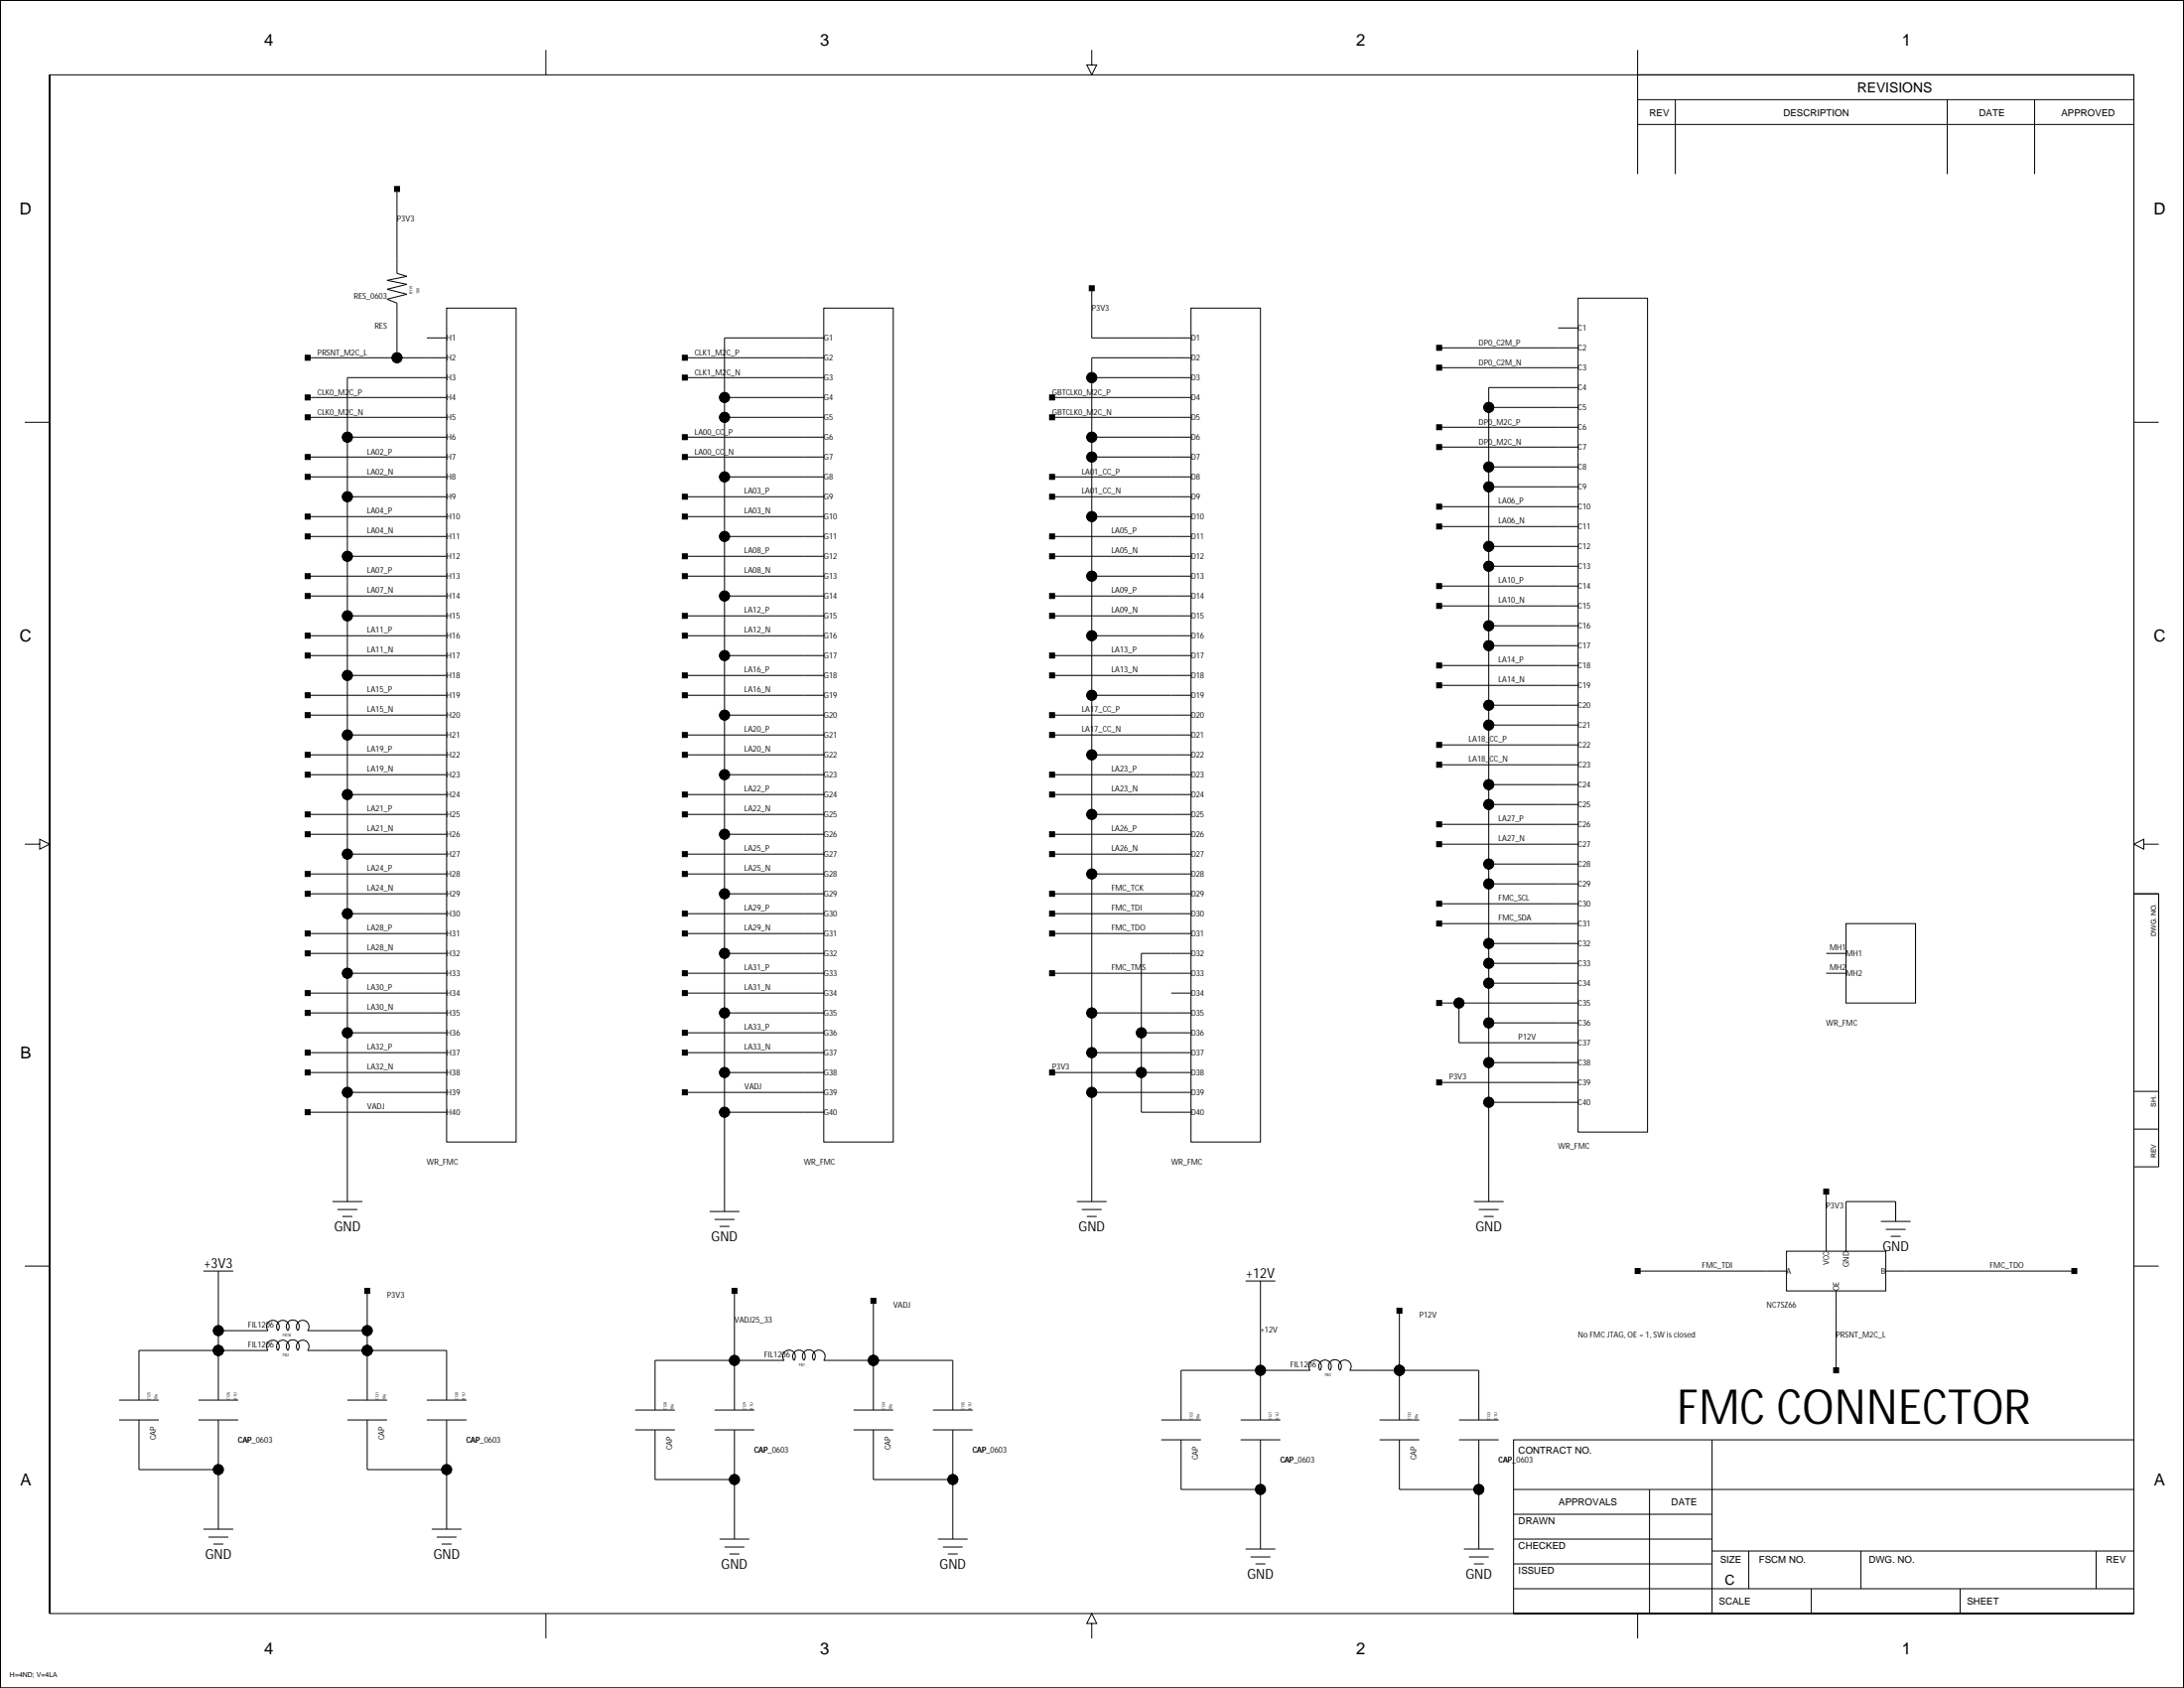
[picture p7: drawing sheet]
<svg xmlns="http://www.w3.org/2000/svg" width="559mm" height="432mm" viewBox="0 0 559 432" stroke-linecap="round" stroke-linejoin="round" font-family="sans-serif">
<g fill="none" stroke="#000" stroke-width=".25">
<path d="M0 .1h558.7v431.7h-558.7zM0 .1v431.7v-431.7h558.7v431.7h-558.7M12.7 19.1v393.7v-393.7h533.3v393.7h-533.3M139.7 12.8v6.3M279.3 12.8v3.8h-1.2l1.2 2.5 1.3-2.5h-1.3M419 19.1h127v25.4M419 12.8v31.7M419 31.8h127M419 25.5h127M428.7 25.5v19M498.2 25.5v19M520.6 25.5v19"/>
<path d="M101.6 48.3v21.6l2.5 .8-5.1 1 5.1 1-5.1 1.3 5.1 1.3-5.1 1.2 2.6 1.1v13.9M114.3 78.8h17.8v213.3h-17.8zM210.8 78.8h17.7v213.3h-17.7zM279.3 73.7v12.7h25.4M304.7 78.8h17.8v213.3h-17.8zM403.8 76.3h17.7v213.3h-17.7zM78.7 91.5h35.6M109.2 86.4h5.1M114.3 96.6h-25.4v210.8M175.2 91.5h35.6M175.2 96.6h35.6M210.8 86.4h-25.4v223.5"/>
<path d="M279.3 96.6h25.4M304.7 91.5h-25.4v215.9M368.2 89h35.6M368.2 94.1h35.6M398.7 83.9h5.1M403.8 99.1h-22.9v208.3M6.3 108h6.4M78.7 101.7h35.6M78.7 106.8h35.6M78.7 116.9h35.6M88.9 111.8h25.4M175.2 111.8h35.6"/>
<path d="M175.2 116.9h35.6M185.4 101.7h25.4M185.4 106.8h25.4M269.2 101.7h35.5M269.2 106.8h35.5M279.3 111.8h25.4M279.3 116.9h25.4M368.2 109.3h35.6M368.2 114.4h35.6M380.9 104.2h22.9M380.9 119.5h22.9M546 108h6.3"/>
<path d="M78.7 122h35.6M78.7 132.1h35.6M78.7 137.2h35.6M88.9 127.1h25.4M175.2 127.1h35.6M175.2 132.1h35.6M185.4 122h25.4M185.4 137.2h25.4M269.2 122h35.5M269.2 127.1h35.5M269.2 137.2h35.5M279.3 132.1h25.4"/>
<path d="M368.2 129.6h35.6M368.2 134.7h35.6M380.9 124.5h22.9M380.9 139.8h22.9M78.7 147.4h35.6M78.7 152.5h35.6M88.9 142.3h25.4M88.9 157.5h25.4M175.2 142.3h35.6M175.2 147.4h35.6M175.2 157.5h35.6M185.4 152.5h25.4"/>
<path d="M269.2 142.3h35.5M269.2 152.5h35.5M269.2 157.5h35.5M279.3 147.4h25.4M368.2 149.9h35.6M368.2 155h35.6M380.9 144.8h22.9M78.7 162.6h35.6M78.7 167.7h35.6M78.7 177.9h35.6M88.9 172.8h25.4M175.2 162.6h35.6"/>
<path d="M175.2 172.8h35.6M175.2 177.9h35.6M185.4 167.7h25.4M269.2 167.7h35.5M269.2 172.8h35.5M279.3 162.6h25.4M279.3 177.9h25.4M368.2 170.2h35.6M368.2 175.3h35.6M380.9 160.1h22.9M380.9 165.2h22.9M78.7 182.9h35.6"/>
<path d="M78.7 193.1h35.6M78.7 198.2h35.6M88.9 188h25.4M175.2 188h35.6M175.2 193.1h35.6M185.4 182.9h25.4M185.4 198.2h25.4M269.2 182.9h35.5M269.2 188h35.5M269.2 198.2h35.5M279.3 193.1h25.4M368.2 190.6h35.6"/>
<path d="M368.2 195.6h35.6M380.9 180.4h22.9M380.9 185.5h22.9M6.3 215.9h3.9v1.3l2.5-1.3-2.5-1.2v1.2M78.7 208.3h35.6M78.7 213.4h35.6M88.9 203.3h25.4M88.9 218.5h25.4M175.2 203.3h35.6M175.2 208.3h35.6M175.2 218.5h35.6M185.4 213.4h25.4"/>
<path d="M269.2 203.3h35.5M269.2 213.4h35.5M269.2 218.5h35.5M279.3 208.3h25.4M368.2 210.9h35.6M368.2 215.9h35.6M380.9 200.7h22.9M380.9 205.8h22.9M548.5 215.9v1.3l-2.5-1.3 2.5-1.2v1.2h3.8M78.7 228.6h35.6M78.7 223.6h35.6M78.7 238.8h35.6"/>
<path d="M88.9 233.7h25.4M175.2 223.6h35.6M175.2 233.7h35.6M175.2 238.8h35.6M185.4 228.6h25.4M269.2 228.6h35.5M269.2 233.7h35.5M269.2 238.8h35.5M279.3 223.6h25.4M368.2 231.2h35.6M368.2 236.3h35.6M380.9 221h22.9"/>
<path d="M380.9 226.1h22.9M472.3 236.3h17.8v20.3h-17.8zM546 228.6h6.3v69.9h-6.3zM546 228.6h6.3M78.7 243.9h35.6M78.7 254h35.6M78.7 259.1h35.6M88.9 249h25.4M175.2 249h35.6M175.2 254h35.6M185.4 243.9h25.4M185.4 259.1h25.4"/>
<path d="M269.2 249h35.5M279.3 259.1h25.4M299.7 254h5M304.7 243.9h-12.7v40.6h12.7M368.2 256.6h35.6M373.3 256.6v10.1h30.5M380.9 241.3h22.9M380.9 246.4h22.9M380.9 251.5h22.9M467.3 243.9h5M467.3 249h5M78.7 269.3h35.6"/>
<path d="M78.7 274.4h35.6M88.9 264.2h25.4M88.9 279.4h25.4M175.2 264.2h35.6M175.2 269.3h35.6M175.2 279.4h35.6M185.4 274.4h25.4M269.2 274.4h35.5M279.3 269.3h25.4M279.3 279.4h25.4M292 264.2h12.7M368.2 276.9h35.6"/>
<path d="M380.9 271.8h.1M380.9 261.7h22.9M380.9 271.8h22.9M546 279.2h6.3M78.7 284.5h35.6M185.4 284.5h25.4M380.9 282h.1M380.9 282h22.9M546 288.8h6.3M85.1 307.4h7.6M86.3 309.4h5.1M87.6 311.2h2.5"/>
<path d="M181.6 309.9h7.6M182.8 311.9h5.1M184.1 313.7h2.5M275.5 307.4h7.6M276.8 309.4h5.1M278.1 311.2h2.5M377.1 307.4h7.6M378.4 309.4h5.1M379.6 311.2h2.6M467.3 304.8v15.3M481.2 312.4h7.6M482.5 314.5h5.1"/>
<path d="M483.8 316.3h2.5M485 312.4v-5h-12.7v12.7M6.3 323.9h6.4M52.1 325.1h7.6M55.9 325.1v33.1M94 330.2v28M187.9 330.2v30.5M223.5 332.8v27.9M318.7 327.7h7.6M322.5 327.7v35.5M358.1 335.3v27.9M419 325.1h38.1"/>
<path d="M457.1 320.1h25.4v10.1h-25.4zM469.8 330.2v20.3M482.5 325.1h48.2M546 323.9h6.3M30.5 358.2h10.1M35.6 358.2v-12.7h33a1.63 1.63 0 0 1 .1-2.2 1.63 1.63 0 0 1 2.2 0 1.63 1.63 0 0 1 .2 2.2 1.63 1.63 0 0 1 .2-2.2 1.63 1.63 0 0 1 2.2 0 1.63 1.63 0 0 1 .1 2.2 1.66 1.66 0 0 1 .2-2.3 1.66 1.66 0 0 1 2.2 0 1.66 1.66 0 0 1 .2 2.3 1.63 1.63 0 0 1 .1-2.3 1.63 1.63 0 0 1 2.3 .1 1.63 1.63 0 0 1 .1 2.2h35.6v12.7M50.8 358.2h10.1M55.9 345.5h.1M55.9 340.4h12.7a1.63 1.63 0 0 1 .1-2.2 1.63 1.63 0 0 1 2.2 0 1.63 1.63 0 0 1 .2 2.2 1.63 1.63 0 0 1 .2-2.2 1.63 1.63 0 0 1 2.2 0 1.63 1.63 0 0 1 .1 2.2 1.66 1.66 0 0 1 .2-2.3 1.66 1.66 0 0 1 2.2 0 1.66 1.66 0 0 1 .2 2.3 1.63 1.63 0 0 1 .1-2.2 1.63 1.63 0 0 1 2.3 0 1.63 1.63 0 0 1 .1 2.2h15.3M88.9 358.2h10.1M94 345.5h.1M109.2 358.2h10.2"/>
<path d="M223.5 348h.1M358.1 350.5h.1M30.5 363.2h10.1M35.6 363.2v12.7h20.3M50.8 363.2h10.1M55.9 363.2v28M88.9 363.2h10.1M94 363.2v12.7h20.3M109.2 363.2h10.2M114.3 363.2v28M162.5 365.8h10.2M162.5 360.7h10.2"/>
<path d="M167.6 360.7v-12.7h33a1.63 1.63 0 0 1 .2-2.2 1.63 1.63 0 0 1 2.2 0 1.63 1.63 0 0 1 .2 2.2 1.63 1.63 0 0 1 .1-2.2 1.63 1.63 0 0 1 2.2 0 1.63 1.63 0 0 1 .2 2.2 1.66 1.66 0 0 1 .1-2.3 1.66 1.66 0 0 1 2.3 0 1.66 1.66 0 0 1 .1 2.3 1.63 1.63 0 0 1 .2-2.2 1.63 1.63 0 0 1 2.2 0 1.63 1.63 0 0 1 .2 2.2h33v12.7M167.6 365.8v12.7h20.3M182.8 365.8h10.2M182.8 360.7h10.2M187.9 365.8v27.9M218.4 365.8h10.1M218.4 360.7h10.1M223.5 365.8v12.7h20.3M238.7 365.8h10.2M238.7 360.7h10.2M243.8 365.8v27.9M297.1 363.2h10.2"/>
<path d="M297.1 368.3h10.2M302.2 363.2v-12.7h33a1.63 1.63 0 0 1 .2-2.2 1.63 1.63 0 0 1 2.2 0 1.63 1.63 0 0 1 .1 2.2 1.63 1.63 0 0 1 .2-2.2 1.63 1.63 0 0 1 2.2 0 1.63 1.63 0 0 1 .2 2.2 1.66 1.66 0 0 1 .1-2.2 1.66 1.66 0 0 1 2.3 0 1.66 1.66 0 0 1 .1 2.2 1.63 1.63 0 0 1 .2-2.2 1.63 1.63 0 0 1 2.2 0 1.63 1.63 0 0 1 .2 2.2h33v12.7M302.2 368.3v12.7h20.3M317.4 363.2h10.2M317.4 368.3h10.2M322.5 368.3v27.9M353 363.2h10.1M353 368.3h10.1M358.1 368.3v12.7h20.3M373.3 363.2h10.2M373.3 368.3h10.2M378.4 368.3v27.9"/>
<path d="M438.1 368.3v44.5M52.1 391.2h7.6M53.3 393.2h5.1M54.6 395h2.5M110.5 391.2h7.6M111.7 393.2h5.1M113 395h2.5M184.1 393.7h7.6M185.4 395.7h5.1M186.6 397.5h2.6M240 393.7h7.6M241.2 395.7h5.1"/>
<path d="M242.5 397.5h2.6M318.7 396.2h7.6M320 398.3h5M374.6 396.2h7.6M375.8 398.3h5.1M387.3 381h158.7M387.3 393.7h50.8M387.3 387.4h50.8M422.1 381v31.8M438.1 396.8h107.9M447.4 396.8v9.6M476.1 396.8v9.6"/>
<path d="M536.3 396.8v9.6M139.7 412.8v6.3M279.3 415.3h-1.2l1.2-2.5 1.3 2.5h-1.3v3.8M321.2 400.1h2.6M377.1 400.1h2.5M387.3 412.8h158.7h-158.7v-44.5h158.7v44.5M387.3 406.4h158.7M387.3 400.1h50.8M419 412.8v6.3M463.4 406.4v6.4M501.5 406.4v6.4"/>
<circle cx="101.6" cy="91.5" r="1.27"/>
<circle cx="279.3" cy="96.6" r="1.27"/>
<circle cx="88.9" cy="111.8" r="1.27"/>
<circle cx="185.4" cy="101.7" r="1.27"/>
<circle cx="185.4" cy="106.8" r="1.27"/>
<circle cx="279.3" cy="116.9" r="1.27"/>
<circle cx="279.3" cy="111.8" r="1.27"/>
<circle cx="380.9" cy="104.2" r="1.27"/>
<circle cx="380.9" cy="119.5" r="1.27"/>
<circle cx="88.9" cy="127.1" r="1.27"/>
<circle cx="185.4" cy="137.2" r="1.27"/>
<circle cx="185.4" cy="122" r="1.27"/>
<circle cx="279.3" cy="132.1" r="1.27"/>
<circle cx="380.9" cy="139.8" r="1.27"/>
<circle cx="380.9" cy="124.5" r="1.27"/>
<circle cx="88.9" cy="142.3" r="1.27"/>
<circle cx="88.9" cy="157.5" r="1.27"/>
<circle cx="185.4" cy="152.5" r="1.27"/>
<circle cx="279.3" cy="147.4" r="1.27"/>
<circle cx="380.9" cy="144.8" r="1.27"/>
<circle cx="88.9" cy="172.8" r="1.27"/>
<circle cx="185.4" cy="167.7" r="1.27"/>
<circle cx="279.3" cy="162.6" r="1.27"/>
<circle cx="279.3" cy="177.9" r="1.27"/>
<circle cx="380.9" cy="160.1" r="1.27"/>
<circle cx="380.9" cy="165.2" r="1.27"/>
<circle cx="88.9" cy="188" r="1.27"/>
<circle cx="185.4" cy="198.2" r="1.27"/>
<circle cx="185.4" cy="182.9" r="1.27"/>
<circle cx="279.3" cy="193.1" r="1.27"/>
<circle cx="380.9" cy="185.5" r="1.27"/>
<circle cx="380.9" cy="180.4" r="1.27"/>
<circle cx="88.9" cy="203.3" r="1.27"/>
<circle cx="88.9" cy="218.5" r="1.27"/>
<circle cx="185.4" cy="213.4" r="1.27"/>
<circle cx="279.3" cy="208.3" r="1.27"/>
<circle cx="380.9" cy="205.8" r="1.27"/>
<circle cx="380.9" cy="200.7" r="1.27"/>
<circle cx="88.9" cy="233.7" r="1.27"/>
<circle cx="185.4" cy="228.6" r="1.27"/>
<circle cx="279.3" cy="223.6" r="1.27"/>
<circle cx="380.9" cy="221" r="1.27"/>
<circle cx="380.9" cy="226.1" r="1.27"/>
<circle cx="88.9" cy="249" r="1.27"/>
<circle cx="185.4" cy="259.1" r="1.27"/>
<circle cx="185.4" cy="243.9" r="1.27"/>
<circle cx="279.3" cy="259.1" r="1.27"/>
<circle cx="373.3" cy="256.6" r="1.27"/>
<circle cx="380.9" cy="251.5" r="1.27"/>
<circle cx="380.9" cy="241.3" r="1.27"/>
<circle cx="380.9" cy="246.4" r="1.27"/>
<circle cx="88.9" cy="279.4" r="1.27"/>
<circle cx="88.9" cy="264.2" r="1.27"/>
<circle cx="185.4" cy="274.4" r="1.27"/>
<circle cx="279.3" cy="279.4" r="1.27"/>
<circle cx="279.3" cy="269.3" r="1.27"/>
<circle cx="292" cy="274.4" r="1.27"/>
<circle cx="292" cy="264.2" r="1.27"/>
<circle cx="380.9" cy="261.7" r="1.27"/>
<circle cx="380.9" cy="271.8" r="1.27"/>
<circle cx="185.4" cy="284.5" r="1.27"/>
<circle cx="380.9" cy="282" r="1.27"/>
<circle cx="55.9" cy="345.5" r="1.27"/>
<circle cx="55.9" cy="340.4" r="1.27"/>
<circle cx="94" cy="345.5" r="1.27"/>
<circle cx="94" cy="340.4" r="1.27"/>
<circle cx="187.9" cy="348" r="1.27"/>
<circle cx="223.5" cy="348" r="1.27"/>
<circle cx="322.5" cy="350.5" r="1.27"/>
<circle cx="358.1" cy="350.5" r="1.27"/>
<circle cx="55.9" cy="375.9" r="1.27"/>
<circle cx="114.3" cy="375.9" r="1.27"/>
<circle cx="187.9" cy="378.5" r="1.27"/>
<circle cx="243.8" cy="378.5" r="1.27"/>
<circle cx="322.5" cy="381" r="1.27"/>
<circle cx="378.4" cy="381" r="1.27"/>
</g>
<g fill="#000" stroke="#000" stroke-width=".25">
<path d="M100.9 47.7h1.3v1.3h-1.3z" fill-rule="evenodd"/>
<path d="M278.7 73.1h1.3v1.3h-1.3z" fill-rule="evenodd"/>
<path d="M78.1 90.9h1.3v1.3h-1.3z" fill-rule="evenodd"/>
<path d="M174.6 96h1.3v1.2h-1.3z" fill-rule="evenodd"/>
<path d="M174.6 90.9h1.3v1.3h-1.3z" fill-rule="evenodd"/>
<path d="M367.6 93.4h1.3v1.3h-1.3z" fill-rule="evenodd"/>
<path d="M367.6 88.3h1.3v1.3h-1.3z" fill-rule="evenodd"/>
<path d="M78.1 116.3h1.3v1.2h-1.3z" fill-rule="evenodd"/>
<path d="M78.1 106.1h1.3v1.3h-1.3z" fill-rule="evenodd"/>
<path d="M78.1 101h1.3v1.3h-1.3z" fill-rule="evenodd"/>
<path d="M174.6 116.3h1.3v1.2h-1.3z" fill-rule="evenodd"/>
<path d="M174.6 111.2h1.3v1.3h-1.3z" fill-rule="evenodd"/>
<path d="M268.5 106.1h1.3v1.3h-1.3z" fill-rule="evenodd"/>
<path d="M268.5 101h1.3v1.3h-1.3z" fill-rule="evenodd"/>
<path d="M367.6 113.7h1.3v1.3h-1.3z" fill-rule="evenodd"/>
<path d="M367.6 108.7h1.3v1.2h-1.3z" fill-rule="evenodd"/>
<path d="M78.1 121.4h1.3v1.2h-1.3z" fill-rule="evenodd"/>
<path d="M78.1 136.6h1.3v1.3h-1.3z" fill-rule="evenodd"/>
<path d="M78.1 131.5h1.3v1.3h-1.3z" fill-rule="evenodd"/>
<path d="M174.6 131.5h1.3v1.3h-1.3z" fill-rule="evenodd"/>
<path d="M174.6 126.4h1.3v1.3h-1.3z" fill-rule="evenodd"/>
<path d="M268.5 136.6h1.3v1.3h-1.3z" fill-rule="evenodd"/>
<path d="M268.5 126.4h1.3v1.3h-1.3z" fill-rule="evenodd"/>
<path d="M268.5 121.4h1.3v1.2h-1.3z" fill-rule="evenodd"/>
<path d="M367.6 134.1h1.3v1.2h-1.3z" fill-rule="evenodd"/>
<path d="M367.6 129h1.3v1.2h-1.3z" fill-rule="evenodd"/>
<path d="M78.1 151.8h1.3v1.3h-1.3z" fill-rule="evenodd"/>
<path d="M78.1 146.7h1.3v1.3h-1.3z" fill-rule="evenodd"/>
<path d="M174.6 156.9h1.3v1.3h-1.3z" fill-rule="evenodd"/>
<path d="M174.6 146.7h1.3v1.3h-1.3z" fill-rule="evenodd"/>
<path d="M174.6 141.7h1.3v1.2h-1.3z" fill-rule="evenodd"/>
<path d="M268.5 156.9h1.3v1.3h-1.3z" fill-rule="evenodd"/>
<path d="M268.5 151.8h1.3v1.3h-1.3z" fill-rule="evenodd"/>
<path d="M268.5 141.7h1.3v1.2h-1.3z" fill-rule="evenodd"/>
<path d="M367.6 154.4h1.3v1.2h-1.3z" fill-rule="evenodd"/>
<path d="M367.6 149.3h1.3v1.3h-1.3z" fill-rule="evenodd"/>
<path d="M78.1 177.2h1.3v1.3h-1.3z" fill-rule="evenodd"/>
<path d="M78.1 167.1h1.3v1.2h-1.3z" fill-rule="evenodd"/>
<path d="M78.1 162h1.3v1.3h-1.3z" fill-rule="evenodd"/>
<path d="M174.6 177.2h1.3v1.3h-1.3z" fill-rule="evenodd"/>
<path d="M174.6 172.1h1.3v1.3h-1.3z" fill-rule="evenodd"/>
<path d="M174.6 162h1.3v1.3h-1.3z" fill-rule="evenodd"/>
<path d="M268.5 172.1h1.3v1.3h-1.3z" fill-rule="evenodd"/>
<path d="M268.5 167.1h1.3v1.2h-1.3z" fill-rule="evenodd"/>
<path d="M367.6 174.7h1.3v1.3h-1.3z" fill-rule="evenodd"/>
<path d="M367.6 169.6h1.3v1.3h-1.3z" fill-rule="evenodd"/>
<path d="M78.1 182.3h1.3v1.3h-1.3z" fill-rule="evenodd"/>
<path d="M78.1 197.5h1.3v1.3h-1.3z" fill-rule="evenodd"/>
<path d="M78.1 192.5h1.3v1.2h-1.3z" fill-rule="evenodd"/>
<path d="M174.6 192.5h1.3v1.2h-1.3z" fill-rule="evenodd"/>
<path d="M174.6 187.4h1.3v1.3h-1.3z" fill-rule="evenodd"/>
<path d="M268.5 197.5h1.3v1.3h-1.3z" fill-rule="evenodd"/>
<path d="M268.5 187.4h1.3v1.3h-1.3z" fill-rule="evenodd"/>
<path d="M268.5 182.3h1.3v1.3h-1.3z" fill-rule="evenodd"/>
<path d="M367.6 195h1.3v1.3h-1.3z" fill-rule="evenodd"/>
<path d="M367.6 189.9h1.3v1.3h-1.3z" fill-rule="evenodd"/>
<path d="M78.1 212.8h1.3v1.2h-1.3z" fill-rule="evenodd"/>
<path d="M78.1 207.7h1.3v1.3h-1.3z" fill-rule="evenodd"/>
<path d="M174.6 217.9h1.3v1.2h-1.3z" fill-rule="evenodd"/>
<path d="M174.6 207.7h1.3v1.3h-1.3z" fill-rule="evenodd"/>
<path d="M174.6 202.6h1.3v1.3h-1.3z" fill-rule="evenodd"/>
<path d="M268.5 217.9h1.3v1.2h-1.3z" fill-rule="evenodd"/>
<path d="M268.5 212.8h1.3v1.2h-1.3z" fill-rule="evenodd"/>
<path d="M268.5 202.6h1.3v1.3h-1.3z" fill-rule="evenodd"/>
<path d="M367.6 215.3h1.3v1.3h-1.3z" fill-rule="evenodd"/>
<path d="M367.6 210.2h1.3v1.3h-1.3z" fill-rule="evenodd"/>
<path d="M78.1 238.2h1.3v1.2h-1.3z" fill-rule="evenodd"/>
<path d="M78.1 228h1.3v1.3h-1.3z" fill-rule="evenodd"/>
<path d="M78.1 222.9h1.3v1.3h-1.3z" fill-rule="evenodd"/>
<path d="M174.6 238.2h1.3v1.2h-1.3z" fill-rule="evenodd"/>
<path d="M174.6 233.1h1.3v1.3h-1.3z" fill-rule="evenodd"/>
<path d="M174.6 222.9h1.3v1.3h-1.3z" fill-rule="evenodd"/>
<path d="M268.5 233.1h1.3v1.3h-1.3z" fill-rule="evenodd"/>
<path d="M268.5 238.2h1.3v1.2h-1.3z" fill-rule="evenodd"/>
<path d="M268.5 228h1.3v1.3h-1.3z" fill-rule="evenodd"/>
<path d="M367.6 235.6h1.3v1.3h-1.3z" fill-rule="evenodd"/>
<path d="M367.6 230.6h1.3v1.2h-1.3z" fill-rule="evenodd"/>
<path d="M78.1 258.5h1.3v1.3h-1.3z" fill-rule="evenodd"/>
<path d="M78.1 253.4h1.3v1.3h-1.3z" fill-rule="evenodd"/>
<path d="M78.1 243.2h1.3v1.3h-1.3z" fill-rule="evenodd"/>
<path d="M174.6 253.4h1.3v1.3h-1.3z" fill-rule="evenodd"/>
<path d="M174.6 248.3h1.3v1.3h-1.3z" fill-rule="evenodd"/>
<path d="M268.5 248.3h1.3v1.3h-1.3z" fill-rule="evenodd"/>
<path d="M367.6 255.9h1.3v1.3h-1.3z" fill-rule="evenodd"/>
<path d="M78.1 273.7h1.3v1.3h-1.3z" fill-rule="evenodd"/>
<path d="M78.1 268.6h1.3v1.3h-1.3z" fill-rule="evenodd"/>
<path d="M174.6 268.6h1.3v1.3h-1.3z" fill-rule="evenodd"/>
<path d="M174.6 263.6h1.3v1.2h-1.3z" fill-rule="evenodd"/>
<path d="M268.5 273.7h1.3v1.3h-1.3z" fill-rule="evenodd"/>
<path d="M367.6 276.3h1.3v1.2h-1.3z" fill-rule="evenodd"/>
<path d="M78.1 283.9h1.3v1.2h-1.3z" fill-rule="evenodd"/>
<path d="M174.6 278.8h1.3v1.3h-1.3z" fill-rule="evenodd"/>
<path d="M466.6 304.2h1.3v1.3h-1.3z" fill-rule="evenodd"/>
<path d="M93.3 329.6h1.3v1.3h-1.3z" fill-rule="evenodd"/>
<path d="M187.3 329.6h1.3v1.3h-1.3z" fill-rule="evenodd"/>
<path d="M222.8 332.1h1.3v1.3h-1.3z" fill-rule="evenodd"/>
<path d="M357.4 334.7h1.3v1.2h-1.3z" fill-rule="evenodd"/>
<path d="M418.4 324.5h1.2v1.3h-1.2z" fill-rule="evenodd"/>
<path d="M530.1 324.5h1.3v1.3h-1.3z" fill-rule="evenodd"/>
<path d="M469.2 349.9h1.2v1.3h-1.2z" fill-rule="evenodd"/>
<circle cx="101.6" cy="91.5" r="1.27"/>
<circle cx="279.3" cy="96.6" r="1.27"/>
<circle cx="88.9" cy="111.8" r="1.27"/>
<circle cx="185.4" cy="101.7" r="1.27"/>
<circle cx="185.4" cy="106.8" r="1.27"/>
<circle cx="279.3" cy="116.9" r="1.27"/>
<circle cx="279.3" cy="111.8" r="1.27"/>
<circle cx="380.9" cy="104.2" r="1.27"/>
<circle cx="380.9" cy="119.5" r="1.27"/>
<circle cx="88.9" cy="127.1" r="1.27"/>
<circle cx="185.4" cy="137.2" r="1.27"/>
<circle cx="185.4" cy="122" r="1.27"/>
<circle cx="279.3" cy="132.1" r="1.27"/>
<circle cx="380.9" cy="139.8" r="1.27"/>
<circle cx="380.9" cy="124.5" r="1.27"/>
<circle cx="88.9" cy="142.3" r="1.27"/>
<circle cx="88.9" cy="157.5" r="1.27"/>
<circle cx="185.4" cy="152.5" r="1.27"/>
<circle cx="279.3" cy="147.4" r="1.27"/>
<circle cx="380.9" cy="144.8" r="1.27"/>
<circle cx="88.9" cy="172.8" r="1.27"/>
<circle cx="185.4" cy="167.7" r="1.27"/>
<circle cx="279.3" cy="162.6" r="1.27"/>
<circle cx="279.3" cy="177.9" r="1.27"/>
<circle cx="380.9" cy="160.1" r="1.27"/>
<circle cx="380.9" cy="165.2" r="1.27"/>
<circle cx="88.9" cy="188" r="1.27"/>
<circle cx="185.4" cy="198.2" r="1.27"/>
<circle cx="185.4" cy="182.9" r="1.27"/>
<circle cx="279.3" cy="193.1" r="1.27"/>
<circle cx="380.9" cy="185.5" r="1.27"/>
<circle cx="380.9" cy="180.4" r="1.27"/>
<circle cx="88.9" cy="203.3" r="1.27"/>
<circle cx="88.9" cy="218.5" r="1.27"/>
<circle cx="185.4" cy="213.4" r="1.27"/>
<circle cx="279.3" cy="208.3" r="1.27"/>
<circle cx="380.9" cy="205.8" r="1.27"/>
<circle cx="380.9" cy="200.7" r="1.27"/>
<circle cx="88.9" cy="233.7" r="1.27"/>
<circle cx="185.4" cy="228.6" r="1.27"/>
<circle cx="279.3" cy="223.6" r="1.27"/>
<circle cx="380.9" cy="221" r="1.27"/>
<circle cx="380.9" cy="226.1" r="1.27"/>
<circle cx="88.9" cy="249" r="1.27"/>
<circle cx="185.4" cy="259.1" r="1.27"/>
<circle cx="185.4" cy="243.9" r="1.27"/>
<circle cx="279.3" cy="259.1" r="1.27"/>
<circle cx="373.3" cy="256.6" r="1.27"/>
<circle cx="380.9" cy="251.5" r="1.27"/>
<circle cx="380.9" cy="241.3" r="1.27"/>
<circle cx="380.9" cy="246.4" r="1.27"/>
<circle cx="88.9" cy="279.4" r="1.27"/>
<circle cx="88.9" cy="264.2" r="1.27"/>
<circle cx="185.4" cy="274.4" r="1.27"/>
<circle cx="279.3" cy="279.4" r="1.27"/>
<circle cx="279.3" cy="269.3" r="1.27"/>
<circle cx="292" cy="274.4" r="1.27"/>
<circle cx="292" cy="264.2" r="1.27"/>
<circle cx="380.9" cy="261.7" r="1.27"/>
<circle cx="380.9" cy="271.8" r="1.27"/>
<circle cx="185.4" cy="284.5" r="1.27"/>
<circle cx="380.9" cy="282" r="1.27"/>
<circle cx="55.9" cy="345.5" r="1.27"/>
<circle cx="55.9" cy="340.4" r="1.27"/>
<circle cx="94" cy="345.5" r="1.27"/>
<circle cx="94" cy="340.4" r="1.27"/>
<circle cx="187.9" cy="348" r="1.27"/>
<circle cx="223.5" cy="348" r="1.27"/>
<circle cx="322.5" cy="350.5" r="1.27"/>
<circle cx="358.1" cy="350.5" r="1.27"/>
<circle cx="55.9" cy="375.9" r="1.27"/>
<circle cx="114.3" cy="375.9" r="1.27"/>
<circle cx="187.9" cy="378.5" r="1.27"/>
<circle cx="243.8" cy="378.5" r="1.27"/>
<circle cx="322.5" cy="381" r="1.27"/>
<circle cx="378.4" cy="381" r="1.27"/>
</g>
<text font-size="12.3" x="429.2" y="364.2">FMC CONNECTOR</text>
<g font-size="4.2">
<text x="67.6" y="11.8">4</text>
<text x="209.8" y="11.8">3</text>
<text x="347" y="11.8">2</text>
<text x="486.6" y="11.8">1</text>
<text x="5.1" y="54.9">D</text>
<text x="551" y="54.9">D</text>
<text x="5.1" y="164.1">C</text>
<text x="551" y="164.1">C</text>
<text x="5.2" y="270.8">B</text>
<text x="5.2" y="380">A</text>
<text x="551.2" y="380">A</text>
<text x="67.6" y="423.2">4</text>
<text x="209.8" y="423.2">3</text>
<text x="347" y="423.2">2</text>
<text x="486.6" y="423.2">1</text>
</g>
<g font-size="3.5">
<text x="475.2" y="23.7">REVISIONS</text>
<text x="85.5" y="314.9">GND</text>
<text x="182" y="317.4">GND</text>
<text x="276" y="314.9">GND</text>
<text x="377.6" y="314.9">GND</text>
<text x="481.7" y="320">GND</text>
<text x="52.2" y="324.3">+3V3</text>
<text x="318.8" y="326.8">+12V</text>
<text x="52.5" y="398.7">GND</text>
<text x="110.9" y="398.7">GND</text>
<text x="184.6" y="401.2">GND</text>
<text x="240.4" y="401.2">GND</text>
<text x="319.1" y="403.8">GND</text>
<text x="375" y="403.8">GND</text>
<text x="441.4" y="405.4">C</text>
</g>
<g font-size="2.5">
<text x="422.1" y="29.7">REV</text>
<text x="456.3" y="29.7">DESCRIPTION</text>
<text x="506.4" y="29.7">DATE</text>
<text x="527.4" y="29.7">APPROVED</text>
<text x="388.5" y="371.7">CONTRACT NO.</text>
<text x="388.5" y="389.8">DRAWN</text>
<text x="398.8" y="384.9">APPROVALS</text>
<text x="427.6" y="384.9">DATE</text>
<text x="388.5" y="396.1">CHECKED</text>
<text x="440.1" y="399.7">SIZE</text>
<text x="450" y="399.7">FSCM NO.</text>
<text x="478.1" y="399.7">DWG. NO.</text>
<text x="538.9" y="399.7">REV</text>
<text x="388.5" y="402.5">ISSUED</text>
<text x="439.8" y="410.3">SCALE</text>
<text x="503.3" y="410.3">SHEET</text>
</g>
<g font-size="2.1">
<text x="101.6" y="56.5">P3V3</text>
<text x="90.5" y="76.6">RES_0603</text>
<text x="279.3" y="79.4">P3V3</text>
<text x="95.8" y="84.2">RES</text>
<text x="114.3" y="87.1">H1</text>
<text x="210.8" y="87.1">G1</text>
<text x="304.7" y="87.1">D1</text>
<text x="378.4" y="88.3">DP0_C2M_P</text>
<text x="403.8" y="84.6">C1</text>
<text x="403.8" y="89.7">C2</text>
<text x="81.3" y="90.8">PRSNT_M2C_L</text>
<text x="114.3" y="92.2">H2</text>
<text x="177.8" y="95.9">CLK1_M2C_N</text>
<text x="177.8" y="90.8">CLK1_M2C_P</text>
<text x="210.8" y="92.2">G2</text>
<text x="304.7" y="92.2">D2</text>
<text x="378.4" y="93.4">DP0_C2M_N</text>
<text x="403.8" y="94.8">C3</text>
<text x="81.3" y="101">CLK0_M2C_P</text>
<text x="114.3" y="97.3">H3</text>
<text x="210.8" y="97.3">G3</text>
<text x="269.2" y="101">GBTCLK0_M2C_P</text>
<text x="304.7" y="97.3">D3</text>
<text x="403.8" y="99.8">C4</text>
<text x="81.3" y="106">CLK0_M2C_N</text>
<text x="114.3" y="102.4">H4</text>
<text x="114.3" y="107.5">H5</text>
<text x="210.8" y="102.4">G4</text>
<text x="210.8" y="107.5">G5</text>
<text x="269.2" y="106">GBTCLK0_M2C_N</text>
<text x="304.7" y="102.4">D4</text>
<text x="304.7" y="107.5">D5</text>
<text x="403.8" y="104.9">C5</text>
<text x="114.3" y="112.5">H6</text>
<text x="177.8" y="111.1">LA00_CC_P</text>
<text x="210.8" y="112.5">G6</text>
<text x="304.7" y="112.5">D6</text>
<text x="378.4" y="113.7">DP0_M2C_N</text>
<text x="378.4" y="108.6">DP0_M2C_P</text>
<text x="403.8" y="110">C6</text>
<text x="94" y="116.2">LA02_P</text>
<text x="114.3" y="117.6">H7</text>
<text x="177.8" y="116.2">LA00_CC_N</text>
<text x="210.8" y="117.6">G7</text>
<text x="304.7" y="117.6">D7</text>
<text x="403.8" y="115.1">C7</text>
<text x="94" y="121.3">LA02_N</text>
<text x="114.3" y="122.7">H8</text>
<text x="210.8" y="122.7">G8</text>
<text x="276.8" y="121.3">LA01_CC_P</text>
<text x="304.7" y="122.7">D8</text>
<text x="403.8" y="120.2">C8</text>
<text x="403.8" y="125.2">C9</text>
<text x="94" y="131.4">LA04_P</text>
<text x="114.3" y="127.8">H9</text>
<text x="190.5" y="131.4">LA03_N</text>
<text x="190.5" y="126.4">LA03_P</text>
<text x="210.8" y="127.8">G9</text>
<text x="276.8" y="126.4">LA01_CC_N</text>
<text x="304.7" y="127.8">D9</text>
<text x="383.5" y="128.9">LA06_P</text>
<text x="403.8" y="130.3">C10</text>
<text x="94" y="136.5">LA04_N</text>
<text x="114.3" y="132.9">H10</text>
<text x="114.3" y="137.9">H11</text>
<text x="210.8" y="132.9">G10</text>
<text x="210.8" y="137.9">G11</text>
<text x="284.4" y="136.5">LA05_P</text>
<text x="304.7" y="132.9">D10</text>
<text x="304.7" y="137.9">D11</text>
<text x="383.5" y="134">LA06_N</text>
<text x="403.8" y="135.4">C11</text>
<text x="114.3" y="143">H12</text>
<text x="190.5" y="141.6">LA08_P</text>
<text x="210.8" y="143">G12</text>
<text x="284.4" y="141.6">LA05_N</text>
<text x="304.7" y="143">D12</text>
<text x="403.8" y="140.5">C12</text>
<text x="94" y="146.7">LA07_P</text>
<text x="114.3" y="148.1">H13</text>
<text x="190.5" y="146.7">LA08_N</text>
<text x="210.8" y="148.1">G13</text>
<text x="304.7" y="148.1">D13</text>
<text x="383.5" y="149.2">LA10_P</text>
<text x="403.8" y="145.6">C13</text>
<text x="94" y="151.8">LA07_N</text>
<text x="114.3" y="153.2">H14</text>
<text x="210.8" y="153.2">G14</text>
<text x="284.4" y="151.8">LA09_P</text>
<text x="304.7" y="153.2">D14</text>
<text x="383.5" y="154.3">LA10_N</text>
<text x="403.8" y="150.6">C14</text>
<text x="403.8" y="155.7">C15</text>
<text x="94" y="161.9">LA11_P</text>
<text x="114.3" y="158.2">H15</text>
<text x="190.5" y="161.9">LA12_N</text>
<text x="190.5" y="156.8">LA12_P</text>
<text x="210.8" y="158.2">G15</text>
<text x="284.4" y="156.8">LA09_N</text>
<text x="304.7" y="158.2">D15</text>
<text x="403.8" y="160.8">C16</text>
<text x="94" y="167">LA11_N</text>
<text x="114.3" y="163.3">H16</text>
<text x="210.8" y="163.3">G16</text>
<text x="284.4" y="167">LA13_P</text>
<text x="304.7" y="163.3">D16</text>
<text x="403.8" y="165.9">C17</text>
<text x="114.3" y="168.4">H17</text>
<text x="114.3" y="173.5">H18</text>
<text x="190.5" y="172.1">LA16_P</text>
<text x="210.8" y="168.4">G17</text>
<text x="210.8" y="173.5">G18</text>
<text x="284.4" y="172.1">LA13_N</text>
<text x="304.7" y="168.4">D17</text>
<text x="304.7" y="173.5">D18</text>
<text x="383.5" y="169.5">LA14_P</text>
<text x="403.8" y="170.9">C18</text>
<text x="94" y="177.2">LA15_P</text>
<text x="114.3" y="178.6">H19</text>
<text x="190.5" y="177.2">LA16_N</text>
<text x="210.8" y="178.6">G19</text>
<text x="304.7" y="178.6">D19</text>
<text x="383.5" y="174.6">LA14_N</text>
<text x="403.8" y="176">C19</text>
<text x="94" y="182.2">LA15_N</text>
<text x="114.3" y="183.6">H20</text>
<text x="210.8" y="183.6">G20</text>
<text x="276.8" y="182.2">LA17_CC_P</text>
<text x="304.7" y="183.6">D20</text>
<text x="403.8" y="181.1">C20</text>
<text x="114.3" y="188.7">H21</text>
<text x="190.5" y="187.3">LA20_P</text>
<text x="210.8" y="188.7">G21</text>
<text x="276.8" y="187.3">LA17_CC_N</text>
<text x="304.7" y="188.7">D21</text>
<text x="375.8" y="189.9">LA18_CC_P</text>
<text x="403.8" y="186.2">C21</text>
<text x="403.8" y="191.3">C22</text>
<text x="94" y="197.5">LA19_N</text>
<text x="94" y="192.4">LA19_P</text>
<text x="114.3" y="193.8">H22</text>
<text x="190.5" y="192.4">LA20_N</text>
<text x="210.8" y="193.8">G22</text>
<text x="284.4" y="197.5">LA23_P</text>
<text x="304.7" y="193.8">D22</text>
<text x="375.8" y="194.9">LA18_CC_N</text>
<text x="403.8" y="196.3">C23</text>
<text x="114.3" y="198.9">H23</text>
<text x="114.3" y="204">H24</text>
<text x="190.5" y="202.5">LA22_P</text>
<text x="210.8" y="198.9">G23</text>
<text x="210.8" y="204">G24</text>
<text x="284.4" y="202.5">LA23_N</text>
<text x="304.7" y="198.9">D23</text>
<text x="304.7" y="204">D24</text>
<text x="403.8" y="201.4">C24</text>
<text x="94" y="207.6">LA21_P</text>
<text x="114.3" y="209">H25</text>
<text x="190.5" y="207.6">LA22_N</text>
<text x="210.8" y="209">G25</text>
<text x="304.7" y="209">D25</text>
<text x="403.8" y="206.5">C25</text>
<text x="94" y="212.7">LA21_N</text>
<text x="114.3" y="214.1">H26</text>
<text x="210.8" y="214.1">G26</text>
<text x="284.4" y="212.7">LA26_P</text>
<text x="304.7" y="214.1">D26</text>
<text x="383.5" y="215.2">LA27_N</text>
<text x="383.5" y="210.2">LA27_P</text>
<text x="403.8" y="211.6">C26</text>
<text x="114.3" y="219.2">H27</text>
<text x="190.5" y="217.8">LA25_P</text>
<text x="210.8" y="219.2">G27</text>
<text x="284.4" y="217.8">LA26_N</text>
<text x="304.7" y="219.2">D27</text>
<text x="403.8" y="216.7">C27</text>
<text x="403.8" y="221.7">C28</text>
<text x="94" y="227.9">LA24_N</text>
<text x="94" y="222.9">LA24_P</text>
<text x="114.3" y="224.3">H28</text>
<text x="190.5" y="222.9">LA25_N</text>
<text x="210.8" y="224.3">G28</text>
<text x="284.4" y="227.9">FMC_TCK</text>
<text x="304.7" y="224.3">D28</text>
<text x="403.8" y="226.8">C29</text>
<text x="114.3" y="229.4">H29</text>
<text x="190.5" y="233">LA29_P</text>
<text x="210.8" y="229.4">G29</text>
<text x="284.4" y="233">FMC_TDI</text>
<text x="304.7" y="229.4">D29</text>
<text x="383.5" y="230.5">FMC_SCL</text>
<text x="403.8" y="231.9">C30</text>
<text x="94" y="238.1">LA28_P</text>
<text x="114.3" y="234.4">H30</text>
<text x="114.3" y="239.5">H31</text>
<text x="190.5" y="238.1">LA29_N</text>
<text x="210.8" y="234.4">G30</text>
<text x="210.8" y="239.5">G31</text>
<text x="284.4" y="238.1">FMC_TDO</text>
<text x="304.7" y="234.4">D30</text>
<text x="304.7" y="239.5">D31</text>
<text x="383.5" y="235.6">FMC_SDA</text>
<text x="403.8" y="237">C31</text>
<text x="94" y="243.2">LA28_N</text>
<text x="114.3" y="244.6">H32</text>
<text x="210.8" y="244.6">G32</text>
<text x="304.7" y="244.6">D32</text>
<text x="403.8" y="242">C32</text>
<text x="468.1" y="243.2">MH1</text>
<text x="472.3" y="244.6">MH1</text>
<text x="114.3" y="249.7">H33</text>
<text x="190.5" y="248.3">LA31_P</text>
<text x="210.8" y="249.7">G33</text>
<text x="284.4" y="248.3">FMC_TMS</text>
<text x="304.7" y="249.7">D33</text>
<text x="403.8" y="247.1">C33</text>
<text x="468.1" y="248.3">MH2</text>
<text x="472.3" y="249.7">MH2</text>
<text x="94" y="253.3">LA30_P</text>
<text x="114.3" y="254.7">H34</text>
<text x="190.5" y="253.3">LA31_N</text>
<text x="210.8" y="254.7">G34</text>
<text x="304.7" y="254.7">D34</text>
<text x="403.8" y="252.2">C34</text>
<text x="403.8" y="257.3">C35</text>
<text x="94" y="258.4">LA30_N</text>
<text x="114.3" y="259.8">H35</text>
<text x="190.5" y="263.5">LA33_P</text>
<text x="210.8" y="259.8">G35</text>
<text x="304.7" y="259.8">D35</text>
<text x="403.8" y="262.4">C36</text>
<text x="467.3" y="262.4">WR_FMC</text>
<text x="94" y="268.6">LA32_P</text>
<text x="114.3" y="264.9">H36</text>
<text x="114.3" y="270">H37</text>
<text x="190.5" y="268.6">LA33_N</text>
<text x="210.8" y="264.9">G36</text>
<text x="210.8" y="270">G37</text>
<text x="304.7" y="264.9">D36</text>
<text x="304.7" y="270">D37</text>
<text x="388.5" y="266">P12V</text>
<text x="403.8" y="267.4">C37</text>
<text x="94" y="273.7">LA32_N</text>
<text x="114.3" y="275.1">H38</text>
<text x="210.8" y="275.1">G38</text>
<text x="269.2" y="273.7">P3V3</text>
<text x="304.7" y="275.1">D38</text>
<text x="403.8" y="272.5">C38</text>
<text x="114.3" y="280.1">H39</text>
<text x="190.5" y="278.7">VADJ</text>
<text x="210.8" y="280.1">G39</text>
<text x="304.7" y="280.1">D39</text>
<text x="370.8" y="276.2">P3V3</text>
<text x="403.8" y="277.6">C39</text>
<text x="94" y="283.8">VADJ</text>
<text x="114.3" y="285.2">H40</text>
<text x="210.8" y="285.2">G40</text>
<text x="304.7" y="285.2">D40</text>
<text x="403.8" y="282.7">C40</text>
<text x="398.7" y="294">WR_FMC</text>
<text x="109.2" y="297.9">WR_FMC</text>
<text x="205.7" y="297.9">WR_FMC</text>
<text x="299.7" y="297.9">WR_FMC</text>
<text x="467.3" y="309.2">P3V3</text>
<text x="468" y="323.5" transform="rotate(-90 468 323.5)">VCC</text>
<text x="435.5" y="324.4">FMC_TDI</text>
<text x="457.1" y="325.8">A</text>
<text x="473" y="324.1" transform="rotate(-90 473 324.1)">GND</text>
<text x="481.3" y="325.8">B</text>
<text x="509.2" y="324.4">FMC_TDO</text>
<text x="99" y="332.1">P3V3</text>
<text x="228.5" y="334.6">VADJ</text>
<text x="452" y="334.6">NC7SZ66</text>
<text x="470.5" y="330.2" transform="rotate(-90 470.5 330.2)">OE</text>
<text x="63.5" y="339.7">FIL1206</text>
<text x="187.9" y="338.4">VADJ25_33</text>
<text x="322.5" y="340.9">+12V</text>
<text x="363.1" y="337.1">P12V</text>
<text x="63.5" y="344.8">FIL1206</text>
<text x="195.5" y="347.3">FIL1206</text>
<text x="403.8" y="342.2">No FMC JTAG, OE = 1, SW is closed</text>
<text x="469.8" y="342.2">PRSNT_M2C_L</text>
<text x="330.1" y="349.8">FIL1206</text>
<text x="39.9" y="368.3" transform="rotate(-90 39.9 368.3)">CAP</text>
<text x="60.9" y="369">CAP_0603</text>
<text x="98.3" y="368.3" transform="rotate(-90 98.3 368.3)">CAP</text>
<text x="119.4" y="369">CAP_0603</text>
<text x="172" y="370.9" transform="rotate(-90 172 370.9)">CAP</text>
<text x="193" y="371.6">CAP_0603</text>
<text x="227.8" y="370.9" transform="rotate(-90 227.8 370.9)">CAP</text>
<text x="248.9" y="371.6">CAP_0603</text>
<text x="306.6" y="373.4" transform="rotate(-90 306.6 373.4)">CAP</text>
<text x="327.6" y="374.1">CAP_0603</text>
<text x="362.4" y="373.4" transform="rotate(-90 362.4 373.4)">CAP</text>
<text x="383.5" y="374.1">CAP_0603</text>
</g>
<g font-size="1.8">
<text x="551.7" y="239.5" transform="rotate(-90 551.7 239.5)">DWG. NO.</text>
<text x="551.7" y="283.2" transform="rotate(-90 551.7 283.2)">SH.</text>
<text x="551.7" y="296.2" transform="rotate(-90 551.7 296.2)">REV</text>
<text x="2.5" y="428.9">H=4ND; V=4LA</text>
</g>
<g font-size="1.1">
<text x="105.5" y="75.3" transform="rotate(-90 105.5 75.3)">R119</text>
<text x="107.3" y="75.3" transform="rotate(-90 107.3 75.3)">100</text>
<text x="72.4" y="341.8">FB18</text>
<text x="72.4" y="346.9">FB2</text>
<text x="204.4" y="349.4">FB1</text>
<text x="339" y="352">FB3</text>
<text x="38.5" y="358.2" transform="rotate(-90 38.5 358.2)">C125</text>
<text x="40.3" y="358.2" transform="rotate(-90 40.3 358.2)">10u</text>
<text x="58.8" y="358.2" transform="rotate(-90 58.8 358.2)">C126</text>
<text x="60.6" y="358.2" transform="rotate(-90 60.6 358.2)">0.1U</text>
<text x="96.9" y="358.2" transform="rotate(-90 96.9 358.2)">C131</text>
<text x="98.7" y="358.2" transform="rotate(-90 98.7 358.2)">10u</text>
<text x="117.2" y="358.2" transform="rotate(-90 117.2 358.2)">C130</text>
<text x="119" y="358.2" transform="rotate(-90 119 358.2)">0.1U</text>
<text x="170.6" y="360.7" transform="rotate(-90 170.6 360.7)">C128</text>
<text x="172.3" y="360.7" transform="rotate(-90 172.3 360.7)">10u</text>
<text x="190.9" y="360.7" transform="rotate(-90 190.9 360.7)">C129</text>
<text x="192.6" y="360.7" transform="rotate(-90 192.6 360.7)">0.1U</text>
<text x="226.4" y="360.7" transform="rotate(-90 226.4 360.7)">C134</text>
<text x="228.2" y="360.7" transform="rotate(-90 228.2 360.7)">10u</text>
<text x="246.7" y="360.7" transform="rotate(-90 246.7 360.7)">C135</text>
<text x="248.5" y="360.7" transform="rotate(-90 248.5 360.7)">0.1U</text>
<text x="305.1" y="363.2" transform="rotate(-90 305.1 363.2)">C122</text>
<text x="306.9" y="363.2" transform="rotate(-90 306.9 363.2)">10u</text>
<text x="325.5" y="363.2" transform="rotate(-90 325.5 363.2)">C127</text>
<text x="327.2" y="363.2" transform="rotate(-90 327.2 363.2)">0.1U</text>
<text x="361" y="363.2" transform="rotate(-90 361 363.2)">C132</text>
<text x="362.8" y="363.2" transform="rotate(-90 362.8 363.2)">10u</text>
<text x="381.3" y="363.2" transform="rotate(-90 381.3 363.2)">C133</text>
<text x="383.1" y="363.2" transform="rotate(-90 383.1 363.2)">0.1U</text>
</g>
</svg>
